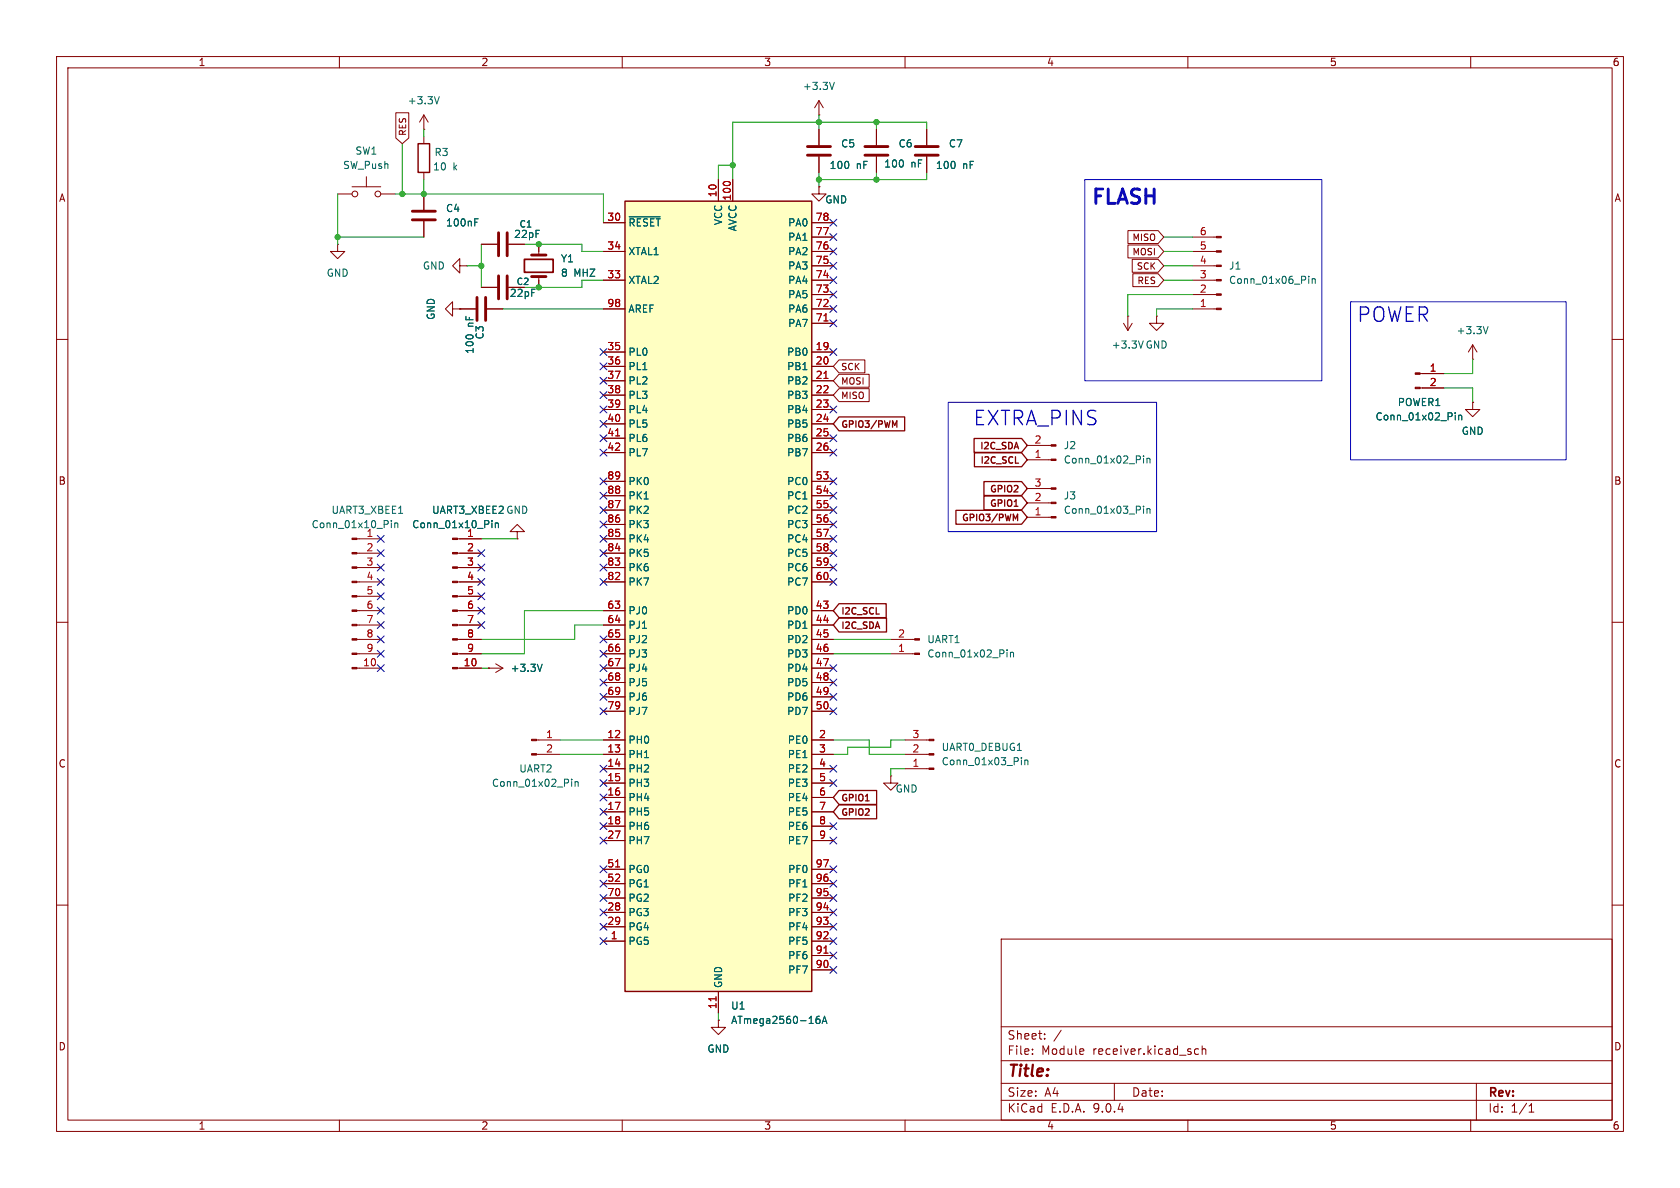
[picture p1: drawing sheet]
<svg xmlns="http://www.w3.org/2000/svg" width="297mm" height="210mm" viewBox="0 0 297 210" stroke-linecap="round" stroke-linejoin="round" font-family="sans-serif">
<g fill="none" stroke="#840000" stroke-width=".18">
<path d="M10 10h277v190h-277zM12 12h273v186h-273zM60 10v2M110 10v2M144.8 17.8v2.5M144.8 17.8l-.8 1.3M144.8 17.8l.7 1.3M160 10v2M210 10v2M260 10v2M59.7 34.3h2.5M62.2 33h5.1"/>
<path d="M64.8 31.2v1.8M67.3 34.3h2.5M144.8 33v1.3h1.2l-1.2 1.3-1.3-1.3h1.3M144.8 33h.1M144.8 20.3h.1M144.8 22.9v2.8M144.8 27.7v2.8M154.9 22.9v2.8M154.9 27.7v2.8M81.3 54.6h2.8M85.1 50.8h2.8M86.1 54.6h2.8"/>
<path d="M95.2 43.2v1.9M95.2 48.9v1.9M198.6 57.2l.8 1.2M199.4 55.9h.1M199.4 55.9v2.5M200.2 57.2l-.8 1.2M10 60h2M181.6 78.7h4.2M251.1 66h4.2M251.1 68.6h4.2M260.3 63.5h.1M260.3 71.1v1.3h1.3l-1.3 1.3-1.2-1.3h1.2"/>
<path d="M260.3 71.1h.1M260.3 61l-.7 1.2M260.3 61l.8 1.2M260.3 61v2.5M285 60h2M80.9 95.3h4.2M80.9 97.8h4.2M181.6 91.4h4.2M181.6 88.9h4.2M181.6 86.4h4.2M181.6 81.3h4.2M10 110h2"/>
<path d="M80.9 100.3h4.2M80.9 102.9h4.2M80.9 105.4h4.2M80.9 108h4.2M80.9 110.5h4.2M80.9 113h4.2M80.9 115.6h4.2M80.9 118.1h4.2M285 110h2M94.8 130.8h4.3M94.8 133.4h4.3M157.5 137.2v1.2h1.2l-1.2 1.3-1.3-1.3h1.3"/>
<path d="M157.5 137.2h.1M160 130.8h4.2M160 133.4h4.2M160 135.9h4.2M10 160h2M177 166h108v32h-108zM285 160h2M60 198v2M110 198v2M160 198v2M177 194.5h108M177 191.5h108"/>
<path d="M177 187.5h108M177 181.5h108M182.5 186.3v.1M182.5 185.5v.1M184.7 183.6v.1M184.7 182.8v.1M187.6 182.1l-1.3 2M191.5 185.5l.1 .3-.7 .1M197 191.5v3M210 198v2M211.9 185.5l-.4-.1-.3 .3v.4l.1 .2h.6M212.5 185.5l.2-.1 .4 .1 .1 .9"/>
<path d="M212.5 184.9v1.5M260 198v2M261 191.5v6.5M270.3 196.6h.9M270.3 195.5l.4-.4v1.5"/>
<circle cx="62.7" cy="34.3" r=".51"/>
<circle cx="66.8" cy="34.3" r=".51"/>
</g>
<g fill="none" stroke="#006464" stroke-width=".18">
<path d="M147.5 14.5l-.4 1.3M263.1 57.7l-.5 1.3M202.1 60.3l-.4 1.2M257.3 73v.1M257.3 73.4v.8M257.9 73.4v.8M257.9 73.5l.2-.1 .3 .1v.7M87 92v.1M87 92.4v.9M87.6 92.4v.9M87.6 92.6l.2-.2 .3 .1v.8M202.2 80.6v.1"/>
<path d="M202.2 81v.9M202.2 89.5v.1M202.2 89.9v.8M202.8 81v.9M202.8 89.9v.8M202.8 90l.1-.1 .4 .1v.7M202.8 81.1l.1-.1 .4 .1v.8M101.1 137.7v.2M101.1 138.2v.8M101.7 138.2v.8M101.7 138.3l.1-.1h.4v.8M180.6 133.9v.2"/>
<path d="M180.6 134.4v.8M181.2 134.4v.8M181.2 134.5l.2-.1h.3v.8"/>
</g>
<path d="M142.7 25.9h4.1M142.7 27.4h4.1M152.9 25.9h4.1M152.9 27.4h4.1M84.3 52.6v4M85.9 52.6v4M88.1 48.8v4M89.7 48.8v4M94 48.9h2.5M94 45.1h2.5" fill="none" stroke="#840000" stroke-width=".51"/>
<g fill="#840000" stroke="#840000" stroke-width=".18">
<path d="M94 130.7h.8v.2h-.8z"/>
<path d="M94 133.2h.8v.3h-.8z"/>
<path d="M250.2 65.9h.9v.3h-.9z"/>
<path d="M250.2 68.5h.9v.2h-.9z"/>
<path d="M164.2 135.8h.9v.2h-.9z"/>
<path d="M164.2 133.2h.9v.3h-.9z"/>
<path d="M164.2 130.7h.9v.2h-.9z"/>
<path d="M185.8 91.3h.9v.3h-.9z"/>
<path d="M185.8 88.8h.9v.2h-.9z"/>
<path d="M185.8 86.2h.9v.3h-.9z"/>
<path d="M185.8 81.2h.9v.2h-.9z"/>
<path d="M185.8 78.6h.9v.3h-.9z"/>
<path d="M80 95.1h.9v.3h-.9z"/>
<path d="M80 97.7h.9v.2h-.9z"/>
<path d="M80 100.2h.9v.3h-.9z"/>
<path d="M80 102.7h.9v.3h-.9z"/>
<path d="M80 105.3h.9v.2h-.9z"/>
<path d="M80 107.8h.9v.3h-.9z"/>
<path d="M80 110.4h.9v.2h-.9z"/>
<path d="M80 112.9h.9v.3h-.9z"/>
<path d="M80 115.4h.9v.3h-.9z"/>
<path d="M80 118h.9v.2h-.9z"/>
</g>
<path d="M92.7 45.8h5.1v2.3h-5.1z" fill="none" stroke="#840000" stroke-width=".3"/>
<path d="M110.5 35.6h33v139.7h-33z" fill="#ffffc2"/>
<path d="M73.9 25.4h2v5.1h-2zM110.5 35.6h33v139.7h-33z" fill="none" stroke="#840000" stroke-width=".25"/>
<g fill="none" stroke="#840000" stroke-width=".18">
<path d="M70 19.9h2.3v4.5l-1.2 1-1.1-1zM74.9 22.9h.1M74.9 20.3v2.6M74.9 24.1v1.3M74.9 30.5v1.3M74.9 34.3v2.8M74.9 39.1v2.8M74.9 20.3l-.7 1.3M74.9 20.3l.8 1.3M106.7 39.4h3.8M127 31.8v3.8M129.5 31.8v3.8"/>
<path d="M143.5 39.4h3.8M144.8 33h.1M144.8 22.9v2.8M144.8 27.7v2.8M154.9 22.9v2.8M154.9 27.7v2.8M163.8 22.9v2.8M163.8 27.7v2.8M59.7 43.2v1.3h1.3l-1.3 1.2-1.3-1.2h1.3M59.7 43.2h.1M80 54.6v-1.3l-1.3 1.3 1.3 1.3v-1.3h1.3M81.3 47v-1.3l-1.3 1.3 1.3 1.3v-1.3h1.2"/>
<path d="M81.3 54.6h.1M81.3 54.6h2.8M82.5 47h.1M85.1 43.2h2.8M85.1 50.8h2.8M86.1 54.6h2.8M89.9 43.2h2.8M95.2 43.2v1.3M95.2 49.5v1.3M106.7 44.5h3.8M106.7 49.5h3.8M106.7 54.6h3.8"/>
<path d="M143.5 44.5h3.8M143.5 49.5h3.8M143.5 54.6h3.8M143.5 41.9h3.8M143.5 47h3.8M143.5 52.1h3.8M143.5 57.2h3.8M199.4 40.8h5.3l1 1.1-1 1.2h-5.3zM199.4 43.3h5.3l1 1.2-1 1.1h-5.3zM200.2 45.8h4.5l1 1.2-1 1.1h-4.5zM200.3 48.4h4.4l1 1.1-1 1.2h-4.4zM204.5 55.9v1.3h1.2l-1.2 1.2-1.3-1.2h1.3"/>
<path d="M204.5 55.9h.1M210.8 44.5h4.2M210.8 49.5h4.2M210.8 54.6h4.2M210.8 41.9h4.2M210.8 47h4.2M210.8 52.1h4.2M106.7 62.2h3.8M106.7 64.8h3.8M106.7 67.3h3.8M106.7 69.9h3.8M106.7 72.4h3.8"/>
<path d="M106.7 74.9h3.8M106.7 77.5h3.8M143.5 62.2h3.8M143.5 64.8h3.8M143.5 67.3h3.8M143.5 69.9h3.8M143.5 72.4h3.8M143.5 74.9h3.8M143.5 77.5h3.8M148.3 68.7h5.4v2.3h-5.4l-1-1.1zM148.3 66.2h5.4v2.3h-5.4l-1-1.2zM148.3 63.6h4.6v2.3h-4.6l-1-1.1z"/>
<path d="M251.5 66h3.8M251.5 68.6h3.8M260.3 71.1h.1M63.1 95.3h4.2M63.1 97.8h4.2M81.3 95.3h3.8M81.3 97.8h3.8M91.4 94h1.3l-1.3-1.3-1.2 1.3h1.2v1.3M91.4 95.3h.1M106.7 80h3.8M106.7 85.1h3.8M106.7 87.6h3.8"/>
<path d="M106.7 90.2h3.8M106.7 92.7h3.8M106.7 95.3h3.8M106.7 97.8h3.8M143.5 80h3.8M143.5 85.1h3.8M143.5 87.6h3.8M143.5 90.2h3.8M143.5 92.7h3.8M143.5 95.3h3.8M143.5 97.8h3.8M63.1 100.3h4.2"/>
<path d="M63.1 102.9h4.2M63.1 108h4.2M63.1 110.5h4.2M63.1 113h4.2M63.1 115.6h4.2M63.1 118.1h4.2M63.1 105.4h4.2M81.3 100.3h3.8M81.3 102.9h3.8M81.3 108h3.8M81.3 110.5h3.8M81.3 113h3.8"/>
<path d="M81.3 115.6h3.8M81.3 118.1h3.8M81.3 105.4h3.8M86.4 118.1h.1M86.4 118.1h2.5M87.6 117.3l1.3 .8M88.9 118.1l-1.3 .8M106.7 100.3h3.8M106.7 102.9h3.8M106.7 108h3.8M106.7 110.5h3.8M106.7 113h3.8"/>
<path d="M106.7 115.6h3.8M106.7 118.1h3.8M143.5 100.3h3.8M143.5 102.9h3.8M143.5 108h3.8M143.5 110.5h3.8M143.5 113h3.8M143.5 115.6h3.8M143.5 118.1h3.8M157.5 113h4.2M157.5 115.6h4.2M106.7 120.7h3.8"/>
<path d="M106.7 123.2h3.8M106.7 125.7h3.8M106.7 130.8h3.8M106.7 133.4h3.8M106.7 135.9h3.8M106.7 138.4h3.8M143.5 120.7h3.8M143.5 123.2h3.8M143.5 125.7h3.8M143.5 130.8h3.8M143.5 133.4h3.8M143.5 135.9h3.8"/>
<path d="M143.5 138.4h3.8M106.7 141h3.8M106.7 143.5h3.8M106.7 146.1h3.8M106.7 148.6h3.8M106.7 153.7h3.8M106.7 156.2h3.8M106.7 158.8h3.8M143.5 141h3.8M143.5 143.5h3.8M143.5 146.1h3.8M143.5 148.6h3.8"/>
<path d="M143.5 153.7h3.8M143.5 156.2h3.8M143.5 158.8h3.8M106.7 161.3h3.8M106.7 163.8h3.8M106.7 166.4h3.8M127 175.3v3.8M143.5 161.3h3.8M143.5 163.8h3.8M143.5 166.4h3.8M143.5 168.9h3.8M143.5 171.5h3.8"/>
<path d="M127 180.3v1.3h1.3l-1.3 1.3-1.3-1.3h1.3M127 180.3h.1"/>
</g>
<g fill="none" stroke="#006464" stroke-width=".18">
<path d="M77.7 17.1l-.5 1.3M83.9 39.3h.5M83.9 38.7h.6M111.2 38.3h5.5M231.4 48.8v.2M231.4 49.3v.8M232 49.3v.8M232 49.4l.2-.1h.3v.8M257.3 73v.1M257.3 73.4v.8M257.9 73.4v.8M257.9 73.5l.2-.1 .3 .1v.7"/>
<path d="M69.2 92v.1M69.2 92.4v.9M69.8 92.4v.9M69.8 92.6l.2-.2 .3 .1v.8M87 92v.1M87 92.4v.9M87.6 92.6l.2-.2 .3 .1v.8M87.6 92.4v.9M95.8 117.4l-.4 1.3M178 114.9v.1M178 115.3v.8M178.6 115.3v.8"/>
<path d="M178.6 115.4l.2-.1 .3 .1 .1 .7M144.9 179.6l-.4 .1a.86 .86 0 0 0 0 1.2l.4-.1 .1-.4-.3-.3h-.2l-.2 .3M145.3 180.9l.5-1.3 .4 1.3M145.5 180.6h.6"/>
</g>
<path d="M145.7 56.7h.7M108.8 77.1h.8M145.7 66.9h.7M108.8 153.3h.8M126.6 176.2v.7M145.7 168.5h.7" fill="none" stroke="#a90000" stroke-width=".18"/>
<path d="M72.9 37.3h4.1M72.9 38.9h4.1M161.8 25.9h4.1M161.8 27.4h4.1M88.1 41.1v4.1M89.7 41.1v4.1" fill="none" stroke="#840000" stroke-width=".51"/>
<g fill="#840000" stroke="#840000" stroke-width=".18">
<path d="M62.2 95.1h.9v.3h-.9z"/>
<path d="M62.2 97.7h.9v.2h-.9z"/>
<path d="M62.2 100.2h.9v.3h-.9z"/>
<path d="M62.2 102.7h.9v.3h-.9z"/>
<path d="M62.2 105.3h.9v.2h-.9z"/>
<path d="M62.2 107.8h.9v.3h-.9z"/>
<path d="M62.2 110.4h.9v.2h-.9z"/>
<path d="M62.2 112.9h.9v.3h-.9z"/>
<path d="M62.2 115.4h.9v.3h-.9z"/>
<path d="M62.2 118h.9v.2h-.9z"/>
<path d="M215 54.5h.9v.2h-.9z"/>
<path d="M215 51.9h.9v.3h-.9z"/>
<path d="M215 49.4h.9v.3h-.9z"/>
<path d="M215 46.9h.9v.2h-.9z"/>
<path d="M215 44.3h.9v.3h-.9z"/>
<path d="M215 41.8h.9v.2h-.9z"/>
<path d="M161.7 115.4h.9v.3h-.9z"/>
<path d="M161.7 112.9h.9v.3h-.9z"/>
</g>
<g fill="none" stroke="#840000" stroke-width=".23">
<path d="M148.3 73.7h11.6v2.5h-11.6l-1-1.3zM158.2 75.2l.4-.8v1.1M172.2 77.5h8.4l1 1.2-1 1.3h-8.4zM169 90.2h11.6l1 1.2-1 1.3h-11.6zM172.3 80.1h8.3l1 1.2-1 1.2h-8.3zM174 87.7h6.6l1 1.2-1 1.2h-6.6zM174 85.1h6.6l1 1.3-1 1.2h-6.6zM179.1 90.9l.4 .8 .4-.8v1.1M179.3 89.5h.7M148.3 109.3h8.4v2.4h-8.4l-1-1.2zM148.3 106.7h8.4v2.5h-8.4l-1-1.2zM148.3 139.7h6.7v2.5h-6.7l-1-1.2z"/>
<path d="M148.3 142.3h6.7v2.4h-6.7l-1-1.2z"/>
</g>
<g fill="none" stroke="#009600" stroke-width=".18">
<path d="M59.7 34.3v8.9M69.8 34.3h36.9v5.1M71.1 25.4v8.9M74.9 22.9v1.2M74.9 31.8v2.5M129.5 29.2h-2.5v2.6M144.8 20.3v2.6M144.8 30.5v2.5M154.9 21.6v1.3M154.9 30.5v1.3M163.8 22.9v-1.3h-34.3v10.2M163.8 30.5v1.3h-19"/>
<path d="M59.7 41.9h15.2M82.5 47h2.6M85.1 43.2v7.6M88.9 54.6h17.8M95.2 43.2h7.7v1.3h3.8M106.7 49.5h-3.8v1.3h-10.2M205.7 49.5h5.1M205.7 44.5h5.1M205.7 47h5.1M205.7 41.9h5.1M210.8 52.1h-11.4v3.8M210.8 54.6h-6.3v1.3"/>
<path d="M255.3 68.6h5v2.5M260.3 63.5v2.5h-5M85.1 95.3h6.3M85.1 118.1h1.3M106.7 108h-14v7.6h-7.6M106.7 110.5h-5.1v2.5h-16.5M147.3 115.6h10.2M147.3 113h10.2M99.1 130.8h7.6M99.1 133.4h7.6M147.3 130.8h6.4v2.6h6.3M160 130.8h-2.5v1.3h-7.6v1.3h-2.6"/>
<path d="M160 135.9h-2.5v1.3M127 179.1v1.2"/>
</g>
<g fill="none" stroke="#000084" stroke-width=".18">
<path d="M146.7 38.8l1.2 1.2M147.9 38.8l-1.2 1.2M146.7 43.8l1.2 1.3M146.7 51.5l1.2 1.2M146.7 54l1.2 1.2M146.7 41.3l1.2 1.2M146.7 46.4l1.2 1.2M146.7 56.5l1.2 1.3M146.7 48.9l1.2 1.2M147.9 51.5l-1.2 1.2M147.9 43.8l-1.2 1.3M147.9 54l-1.2 1.2"/>
<path d="M147.9 41.3l-1.2 1.2M147.9 46.4l-1.2 1.2M147.9 56.5l-1.2 1.3M147.9 48.9l-1.2 1.2M106.1 69.2l1.2 1.3M106.1 66.7l1.2 1.2M106.1 61.6l1.2 1.2M106.1 74.3l1.2 1.2M106.1 79.4l1.2 1.2M106.1 71.8l1.2 1.2M106.1 76.9l1.2 1.2M106.1 64.2l1.2 1.2"/>
<path d="M107.3 69.2l-1.2 1.3M107.3 66.7l-1.2 1.2M107.3 61.6l-1.2 1.2M107.3 79.4l-1.2 1.2M107.3 74.3l-1.2 1.2M107.3 71.8l-1.2 1.2M107.3 76.9l-1.2 1.2M107.3 64.2l-1.2 1.2M146.7 71.8l1.2 1.2M146.7 61.6l1.2 1.2M146.7 76.9l1.2 1.2M146.7 79.4l1.2 1.2"/>
<path d="M147.9 71.8l-1.2 1.2M147.9 61.6l-1.2 1.2M147.9 76.9l-1.2 1.2M147.9 79.4l-1.2 1.2M66.7 97.2l1.2 1.2M66.7 99.7l1.2 1.2M66.7 94.6l1.2 1.3M67.9 97.2l-1.2 1.2M67.9 99.7l-1.2 1.2M67.9 94.6l-1.2 1.3M84.5 99.7l1.2 1.2M84.5 97.2l1.2 1.2"/>
<path d="M85.7 97.2l-1.2 1.2M85.7 99.7l-1.2 1.2M106.1 89.6l1.2 1.2M106.1 92.1l1.2 1.2M106.1 84.5l1.2 1.2M106.1 99.7l1.2 1.2M106.1 87l1.2 1.2M106.1 97.2l1.2 1.2M106.1 94.6l1.2 1.3M107.3 89.6l-1.2 1.2M107.3 92.1l-1.2 1.2M107.3 84.5l-1.2 1.2"/>
<path d="M107.3 99.7l-1.2 1.2M107.3 94.6l-1.2 1.3M107.3 87l-1.2 1.2M107.3 97.2l-1.2 1.2M146.7 94.6l1.2 1.3M146.7 92.1l1.2 1.2M146.7 99.7l1.2 1.2M146.7 89.6l1.2 1.2M146.7 84.5l1.2 1.2M146.7 87l1.2 1.2M146.7 97.2l1.2 1.2M147.9 94.6l-1.2 1.3"/>
<path d="M147.9 92.1l-1.2 1.2M147.9 99.7l-1.2 1.2M147.9 89.6l-1.2 1.2M147.9 84.5l-1.2 1.2M147.9 87l-1.2 1.2M147.9 97.2l-1.2 1.2M66.7 115l1.2 1.2M66.7 109.9l1.2 1.2M66.7 117.5l1.2 1.2M66.7 112.4l1.2 1.2M66.7 102.3l1.2 1.2M66.7 104.8l1.2 1.2"/>
<path d="M66.7 107.3l1.2 1.3M67.9 115l-1.2 1.2M67.9 109.9l-1.2 1.2M67.9 117.5l-1.2 1.2M67.9 112.4l-1.2 1.2M67.9 102.3l-1.2 1.2M67.9 104.8l-1.2 1.2M67.9 107.3l-1.2 1.3M84.5 109.9l1.2 1.2M84.5 102.3l1.2 1.2M84.5 107.3l1.2 1.3M84.5 104.8l1.2 1.2"/>
<path d="M85.7 109.9l-1.2 1.2M85.7 102.3l-1.2 1.2M85.7 107.3l-1.2 1.3M85.7 104.8l-1.2 1.2M106.1 112.4l1.2 1.2M106.1 102.3l1.2 1.2M106.1 117.5l1.2 1.2M106.1 115l1.2 1.2M107.3 112.4l-1.2 1.2M107.3 102.3l-1.2 1.2M107.3 117.5l-1.2 1.2M107.3 115l-1.2 1.2"/>
<path d="M146.7 102.3l1.2 1.2M146.7 117.5l1.2 1.2M147.9 102.3l-1.2 1.2M147.9 117.5l-1.2 1.2M106.1 137.8l1.2 1.2M106.1 135.3l1.2 1.2M106.1 125.1l1.2 1.2M106.1 122.6l1.2 1.2M106.1 120l1.2 1.3M107.3 135.3l-1.2 1.2M107.3 137.8l-1.2 1.2M107.3 125.1l-1.2 1.2"/>
<path d="M107.3 122.6l-1.2 1.2M107.3 120l-1.2 1.3M146.7 135.3l1.2 1.2M146.7 137.8l1.2 1.2M146.7 122.6l1.2 1.2M146.7 125.1l1.2 1.2M146.7 120l1.2 1.3M147.9 135.3l-1.2 1.2M147.9 137.8l-1.2 1.2M147.9 122.6l-1.2 1.2M147.9 125.1l-1.2 1.2M147.9 120l-1.2 1.3"/>
<path d="M106.1 158.1l1.2 1.3M106.1 140.4l1.2 1.2M106.1 142.9l1.2 1.2M106.1 153.1l1.2 1.2M106.1 145.4l1.2 1.3M106.1 148l1.2 1.2M106.1 155.6l1.2 1.2M107.3 158.1l-1.2 1.3M107.3 142.9l-1.2 1.2M107.3 140.4l-1.2 1.2M107.3 153.1l-1.2 1.2M107.3 145.4l-1.2 1.3"/>
<path d="M107.3 148l-1.2 1.2M107.3 155.6l-1.2 1.2M146.7 158.1l1.2 1.3M146.7 153.1l1.2 1.2M146.7 148l1.2 1.2M146.7 155.6l1.2 1.2M146.7 145.4l1.2 1.3M147.9 158.1l-1.2 1.3M147.9 153.1l-1.2 1.2M147.9 148l-1.2 1.2M147.9 155.6l-1.2 1.2M147.9 145.4l-1.2 1.3"/>
<path d="M106.1 165.8l1.2 1.2M106.1 163.2l1.2 1.2M106.1 160.7l1.2 1.2M107.3 165.8l-1.2 1.2M107.3 163.2l-1.2 1.2M107.3 160.7l-1.2 1.2M146.7 165.8l1.2 1.2M146.7 170.8l1.2 1.3M146.7 160.7l1.2 1.2M146.7 168.3l1.2 1.2M146.7 163.2l1.2 1.2M147.9 165.8l-1.2 1.2"/>
<path d="M147.9 170.8l-1.2 1.3M147.9 160.7l-1.2 1.2M147.9 168.3l-1.2 1.2M147.9 163.2l-1.2 1.2"/>
</g>
<path d="M191.8 31.8h41.9v35.5h-41.9zM238.8 53.3h38.1v28h-38.1zM167.6 71.1h36.9v22.9h-36.9z" fill="none" stroke="#0000c2" stroke-width=".18"/>
<g fill="#009600" stroke="#009600" stroke-width=".18">
<circle cx="95.2" cy="43.2" r=".46"/>
<circle cx="85.1" cy="47" r=".46"/>
<circle cx="95.2" cy="50.8" r=".46"/>
<circle cx="59.7" cy="41.9" r=".46"/>
<circle cx="129.5" cy="29.2" r=".46"/>
<circle cx="74.9" cy="34.3" r=".46"/>
<circle cx="71.1" cy="34.3" r=".46"/>
<circle cx="144.8" cy="31.8" r=".46"/>
<circle cx="154.9" cy="21.6" r=".46"/>
<circle cx="144.8" cy="21.6" r=".46"/>
<circle cx="154.9" cy="31.8" r=".46"/>
</g>
<g font-size="3.5" fill="#0000c2">
<text x="192.6" y="36.8">FLASH</text>
<text x="239.8" y="57.2">POWER</text>
<text x="172" y="75.5">EXTRA_PINS</text>
</g>
<text font-size="2.8" fill="#840000" x="178" y="190.9">Title:</text>
<g font-size="2.1" fill="#840000">
<text x="178" y="184">Sheet:</text>
<text x="178" y="186.7">File:</text>
<text x="184.1" y="186.7">Module</text>
<text x="193.2" y="186.7">receiver.kicad_sch</text>
<text x="178" y="196.9">KiCad</text>
<text x="178" y="194.1">Size:</text>
<text x="184.7" y="194.1">A4</text>
<text x="185.7" y="196.9">E.D.A.</text>
<text x="193.3" y="196.9">9.0.4</text>
<text x="200" y="194.1">Date:</text>
<text x="263" y="194.3">Rev:</text>
<text x="263" y="196.9">Id:</text>
<text x="267.1" y="196.9">1/1</text>
</g>
<g font-size="1.8" fill="#840000">
<text x="35" y="11.9">1</text>
<text x="85" y="11.9">2</text>
<text x="135" y="11.9">3</text>
<text x="185" y="11.9">4</text>
<text x="235" y="11.9">5</text>
<text x="285" y="11.9">6</text>
<text x="10.3" y="35.9">A</text>
<text x="285.3" y="35.9">A</text>
<text x="90" y="52.7">22pF</text>
<text x="10.3" y="85.9">B</text>
<text x="285.3" y="85.9">B</text>
<text x="10.3" y="135.9">C</text>
<text x="285.3" y="135.9">C</text>
<text x="10.3" y="185.9">D</text>
<text x="285.3" y="185.9">D</text>
<text x="35" y="199.9">1</text>
<text x="85" y="199.9">2</text>
<text x="135" y="199.9">3</text>
<text x="185" y="199.9">4</text>
<text x="235" y="199.9">5</text>
<text x="285" y="199.9">6</text>
</g>
<g font-size="1.8" fill="#006464">
<text x="141.8" y="16.1">+3.3V</text>
<text x="72" y="18.6">+3.3V</text>
<text x="62.7" y="27.5">SW1</text>
<text x="76.7" y="27.8">R3</text>
<text x="148.6" y="26.3">C5</text>
<text x="156.2" y="29.8">100</text>
<text x="158.8" y="26.3">C6</text>
<text x="161" y="29.8">nF</text>
<text x="167.6" y="26.3">C7</text>
<text x="60.6" y="30.1">SW_Push</text>
<text x="76.5" y="30.3">10</text>
<text x="80.1" y="30.3">k</text>
<text x="146.6" y="30.1">100</text>
<text x="151.4" y="30.1">nF</text>
<text x="165.4" y="30.1">100</text>
<text x="170.2" y="30.1">nF</text>
<text x="78.7" y="37.7">C4</text>
<text x="78.7" y="40.2">100nF</text>
<text x="111" y="40.2">~{RESET}</text>
<text x="127.9" y="39.9" transform="rotate(-90 127.9 39.9)">VCC</text>
<text x="130.4" y="41" transform="rotate(-90 130.4 41)">AVCC</text>
<text x="139.2" y="40.2">PA0</text>
<text x="145.8" y="36.2">GND</text>
<text x="74.7" y="47.9">GND</text>
<text x="90.8" y="42.3">22pF</text>
<text x="99.1" y="46.6">Y1</text>
<text x="111" y="45.3">XTAL1</text>
<text x="139.2" y="42.8">PA1</text>
<text x="139.2" y="45.3">PA2</text>
<text x="139.2" y="47.9">PA3</text>
<text x="217.2" y="47.9">J1</text>
<text x="57.7" y="49.1">GND</text>
<text x="99.1" y="49.1">8</text>
<text x="101.4" y="49.1">MHZ</text>
<text x="111" y="50.4">XTAL2</text>
<text x="139.2" y="50.4">PA4</text>
<text x="139.2" y="52.9">PA5</text>
<text x="217.2" y="50.4">Conn_01x06_Pin</text>
<text x="77.1" y="56.6" transform="rotate(-90 77.1 56.6)">GND</text>
<text x="83.9" y="57.9" transform="rotate(-90 83.9 57.9)">nF</text>
<text x="111" y="55.5">AREF</text>
<text x="139.2" y="55.5">PA6</text>
<text x="139.2" y="58">PA7</text>
<text x="257.4" y="59.3">+3.3V</text>
<text x="83.9" y="62.7" transform="rotate(-90 83.9 62.7)">100</text>
<text x="85.7" y="60.1" transform="rotate(-90 85.7 60.1)">C3</text>
<text x="111" y="63.1">PL0</text>
<text x="111" y="65.6">PL1</text>
<text x="139" y="63.1">PB0</text>
<text x="139" y="65.6">PB1</text>
<text x="196.4" y="61.8">+3.3V</text>
<text x="202.4" y="61.8">GND</text>
<text x="111" y="68.2">PL2</text>
<text x="111" y="70.7">PL3</text>
<text x="139" y="68.2">PB2</text>
<text x="139" y="70.7">PB3</text>
<text x="247" y="72">POWER1</text>
<text x="111" y="73.3">PL4</text>
<text x="111" y="75.8">PL5</text>
<text x="139" y="73.3">PB4</text>
<text x="139" y="75.8">PB5</text>
<text x="243.1" y="74.5">Conn_01x02_Pin</text>
<text x="258.3" y="77.1">GND</text>
<text x="111" y="78.3">PL6</text>
<text x="111" y="80.9">PL7</text>
<text x="139" y="78.3">PB6</text>
<text x="139" y="80.9">PB7</text>
<text x="188" y="79.6">J2</text>
<text x="188" y="82.1">Conn_01x02_Pin</text>
<text x="111" y="86">PK0</text>
<text x="111" y="88.5">PK1</text>
<text x="139" y="86">PC0</text>
<text x="139" y="88.5">PC1</text>
<text x="188" y="88.5">J3</text>
<text x="55" y="93.6">Conn_01x10_Pin</text>
<text x="58.5" y="91">UART3_XBEE1</text>
<text x="64.7" y="95">1</text>
<text x="72.8" y="93.6">Conn_01x10_Pin</text>
<text x="76.3" y="91">UART3_XBEE2 GND</text>
<text x="76.3" y="91">UART3_XBEE2</text>
<text x="111" y="91">PK2</text>
<text x="111" y="93.6">PK3</text>
<text x="139" y="91">PC2</text>
<text x="139" y="93.6">PC3</text>
<text x="188" y="91">Conn_01x03_Pin</text>
<text x="111" y="96.1">PK4</text>
<text x="111" y="98.7">PK5</text>
<text x="111" y="101.2">PK6</text>
<text x="139" y="96.1">PC4</text>
<text x="139" y="98.7">PC5</text>
<text x="139" y="101.2">PC6</text>
<text x="111" y="103.7">PK7</text>
<text x="139" y="103.7">PC7</text>
<text x="111" y="108.8">PJ0</text>
<text x="111" y="111.4">PJ1</text>
<text x="111" y="113.9">PJ2</text>
<text x="139" y="108.8">PD0</text>
<text x="139" y="111.4">PD1</text>
<text x="139" y="113.9">PD2</text>
<text x="163.8" y="113.9">UART1</text>
<text x="90.2" y="119">+3.3V</text>
<text x="111" y="116.4">PJ3</text>
<text x="111" y="119">PJ4</text>
<text x="139" y="116.4">PD3</text>
<text x="139" y="119">PD4</text>
<text x="163.8" y="116.4">Conn_01x02_Pin</text>
<text x="111" y="121.5">PJ5</text>
<text x="111" y="124.1">PJ6</text>
<text x="139" y="121.5">PD5</text>
<text x="139" y="124.1">PD6</text>
<text x="111" y="126.6">PJ7</text>
<text x="111" y="131.7">PH0</text>
<text x="139" y="126.6">PD7</text>
<text x="139.2" y="131.7">PE0</text>
<text x="91.7" y="136.8">UART2</text>
<text x="111" y="134.2">PH1</text>
<text x="111" y="136.8">PH2</text>
<text x="139.2" y="134.2">PE1</text>
<text x="139.2" y="136.8">PE2</text>
<text x="166.4" y="135.5">Conn_01x03_Pin</text>
<text x="166.4" y="132.9">UART0_DEBUG1</text>
<text x="86.9" y="139.3">Conn_01x02_Pin</text>
<text x="111" y="139.3">PH3</text>
<text x="111" y="141.8">PH4</text>
<text x="139.2" y="139.3">PE3</text>
<text x="139.2" y="141.8">PE4</text>
<text x="158.2" y="140.3">GND</text>
<text x="111" y="144.4">PH5</text>
<text x="111" y="146.9">PH6</text>
<text x="111" y="149.5">PH7</text>
<text x="139.2" y="144.4">PE5</text>
<text x="139.2" y="146.9">PE6</text>
<text x="139.2" y="149.5">PE7</text>
<text x="111" y="154.5">PG0</text>
<text x="139.2" y="154.5">PF0</text>
<text x="111" y="157.1">PG1</text>
<text x="111" y="159.6">PG2</text>
<text x="139.2" y="157.1">PF1</text>
<text x="139.2" y="159.6">PF2</text>
<text x="111" y="162.2">PG3</text>
<text x="111" y="164.7">PG4</text>
<text x="111" y="167.2">PG5</text>
<text x="139.2" y="162.2">PF3</text>
<text x="139.2" y="164.7">PF4</text>
<text x="139.2" y="167.2">PF5</text>
<text x="139.2" y="169.8">PF6</text>
<text x="139.2" y="172.3">PF7</text>
<text x="127.9" y="174.8" transform="rotate(-90 127.9 174.8)">GND</text>
<text x="129.2" y="178.7">U1</text>
<text x="129.2" y="181.2">ATmega2560-16A</text>
<text x="125" y="186.3">GND</text>
</g>
<g font-size="1.8" fill="#a90000">
<text x="126.7" y="35" transform="rotate(-90 126.7 35)">10</text>
<text x="129.3" y="35.6" transform="rotate(-90 129.3 35.6)">100</text>
<text x="107.3" y="39.1">30</text>
<text x="144.1" y="39.1">78</text>
<text x="144.1" y="41.7">77</text>
<text x="212" y="41.7">6</text>
<text x="107.3" y="44.2">34</text>
<text x="144.1" y="44.2">76</text>
<text x="144.1" y="46.7">75</text>
<text x="212" y="46.7">4</text>
<text x="212" y="44.2">5</text>
<text x="107.3" y="49.3">33</text>
<text x="144.1" y="49.3">74</text>
<text x="144.1" y="51.8">73</text>
<text x="212" y="51.8">2</text>
<text x="212" y="49.3">3</text>
<text x="107.3" y="54.4">98</text>
<text x="144.1" y="54.4">72</text>
<text x="144.1" y="56.9">71</text>
<text x="212" y="54.4">1</text>
<text x="107.3" y="62">35</text>
<text x="107.3" y="64.5">36</text>
<text x="144.1" y="62">19</text>
<text x="144.1" y="64.5">20</text>
<text x="252.7" y="65.8">1</text>
<text x="107.3" y="67.1">37</text>
<text x="107.3" y="69.6">38</text>
<text x="144.1" y="67.1">21</text>
<text x="144.1" y="69.6">22</text>
<text x="252.7" y="68.3">2</text>
<text x="107.3" y="72.1">39</text>
<text x="107.3" y="74.7">40</text>
<text x="107.3" y="77.2">41</text>
<text x="144.1" y="72.1">23</text>
<text x="144.1" y="74.7">24</text>
<text x="144.1" y="77.2">25</text>
<text x="107.3" y="79.8">42</text>
<text x="144.1" y="79.8">26</text>
<text x="182.8" y="81">1</text>
<text x="182.8" y="78.5">2</text>
<text x="107.3" y="84.8">89</text>
<text x="107.3" y="87.4">88</text>
<text x="107.3" y="89.9">87</text>
<text x="144.1" y="84.8">53</text>
<text x="144.1" y="87.4">54</text>
<text x="144.1" y="89.9">55</text>
<text x="182.8" y="88.6">2</text>
<text x="182.8" y="86.1">3</text>
<text x="82.5" y="95">1</text>
<text x="107.3" y="92.5">86</text>
<text x="107.3" y="95">85</text>
<text x="144.1" y="92.5">56</text>
<text x="144.1" y="95">57</text>
<text x="182.8" y="91.2">1</text>
<text x="64.7" y="97.5">2</text>
<text x="64.7" y="100.1">3</text>
<text x="82.5" y="97.5">2</text>
<text x="82.5" y="100.1">3</text>
<text x="107.3" y="97.5">84</text>
<text x="107.3" y="100.1">83</text>
<text x="144.1" y="97.5">58</text>
<text x="144.1" y="100.1">59</text>
<text x="64.7" y="102.6">4</text>
<text x="64.7" y="105.2">5</text>
<text x="64.7" y="107.7">6</text>
<text x="82.5" y="102.6">4</text>
<text x="82.5" y="105.2">5</text>
<text x="82.5" y="107.7">6</text>
<text x="107.3" y="102.6">82</text>
<text x="107.3" y="107.7">63</text>
<text x="144.1" y="102.6">60</text>
<text x="144.1" y="107.7">43</text>
<text x="64.7" y="110.2">7</text>
<text x="64.7" y="112.8">8</text>
<text x="82.5" y="110.2">7</text>
<text x="82.5" y="112.8">8</text>
<text x="107.3" y="110.2">64</text>
<text x="107.3" y="112.8">65</text>
<text x="144.1" y="110.2">44</text>
<text x="144.1" y="112.8">45</text>
<text x="158.7" y="112.8">2</text>
<text x="64.1" y="117.9">10</text>
<text x="64.7" y="115.3">9</text>
<text x="81.9" y="117.9">10</text>
<text x="82.5" y="115.3">9</text>
<text x="107.3" y="115.3">66</text>
<text x="107.3" y="117.9">67</text>
<text x="144.1" y="115.3">46</text>
<text x="144.1" y="117.9">47</text>
<text x="158.7" y="115.3">1</text>
<text x="107.3" y="120.4">68</text>
<text x="107.3" y="122.9">69</text>
<text x="107.3" y="125.5">79</text>
<text x="144.1" y="120.4">48</text>
<text x="144.1" y="122.9">49</text>
<text x="144.1" y="125.5">50</text>
<text x="96.4" y="130.6">1</text>
<text x="107.3" y="130.6">12</text>
<text x="144.7" y="130.6">2</text>
<text x="161.2" y="130.6">3</text>
<text x="96.4" y="133.1">2</text>
<text x="107.3" y="133.1">13</text>
<text x="107.3" y="135.6">14</text>
<text x="144.7" y="133.1">3</text>
<text x="144.7" y="135.6">4</text>
<text x="161.2" y="135.6">1</text>
<text x="161.2" y="133.1">2</text>
<text x="107.3" y="138.2">15</text>
<text x="107.3" y="140.7">16</text>
<text x="107.3" y="143.3">17</text>
<text x="144.7" y="138.2">5</text>
<text x="144.7" y="140.7">6</text>
<text x="144.7" y="143.3">7</text>
<text x="107.3" y="145.8">18</text>
<text x="107.3" y="148.3">27</text>
<text x="144.7" y="145.8">8</text>
<text x="144.7" y="148.3">9</text>
<text x="107.3" y="153.4">51</text>
<text x="107.3" y="156">52</text>
<text x="144.1" y="153.4">97</text>
<text x="144.1" y="156">96</text>
<text x="107.3" y="158.5">70</text>
<text x="107.3" y="161">28</text>
<text x="144.1" y="158.5">95</text>
<text x="144.1" y="161">94</text>
<text x="107.3" y="163.6">29</text>
<text x="107.9" y="166.1">1</text>
<text x="144.1" y="163.6">93</text>
<text x="144.1" y="166.1">92</text>
<text x="144.1" y="168.7">91</text>
<text x="144.1" y="171.2">90</text>
<text x="126.7" y="178.5" transform="rotate(-90 126.7 178.5)">11</text>
</g>
<g font-size="1.6" fill="#840000">
<text x="72" y="24.1" transform="rotate(-90 72 24.1)">RES</text>
<text x="200.1" y="42.8">MISO</text>
<text x="200.1" y="45.3">MOSI</text>
<text x="200.9" y="47.9">SCK</text>
<text x="201" y="50.4">RES</text>
<text x="148.6" y="65.7">SCK</text>
<text x="148.6" y="70.7">MISO</text>
<text x="148.6" y="68.2">MOSI</text>
<text x="148.6" y="75.9">GPIO3/PWM</text>
<text x="173" y="79.7">I2C_SDA</text>
<text x="173.1" y="82.3">I2C_SCL</text>
<text x="174.8" y="89.9">GPIO1</text>
<text x="174.8" y="87.4">GPIO2</text>
<text x="169.8" y="92.4">GPIO3/PWM</text>
<text x="148.6" y="111.5">I2C_SDA</text>
<text x="148.6" y="108.9">I2C_SCL</text>
<text x="148.6" y="142">GPIO1</text>
<text x="148.6" y="144.5">GPIO2</text>
</g>
<g font-size="1.6" fill="#006464">
<text x="91.7" y="40.4">C1</text>
<text x="91.2" y="50.6">C2</text>
</g>
</svg>
